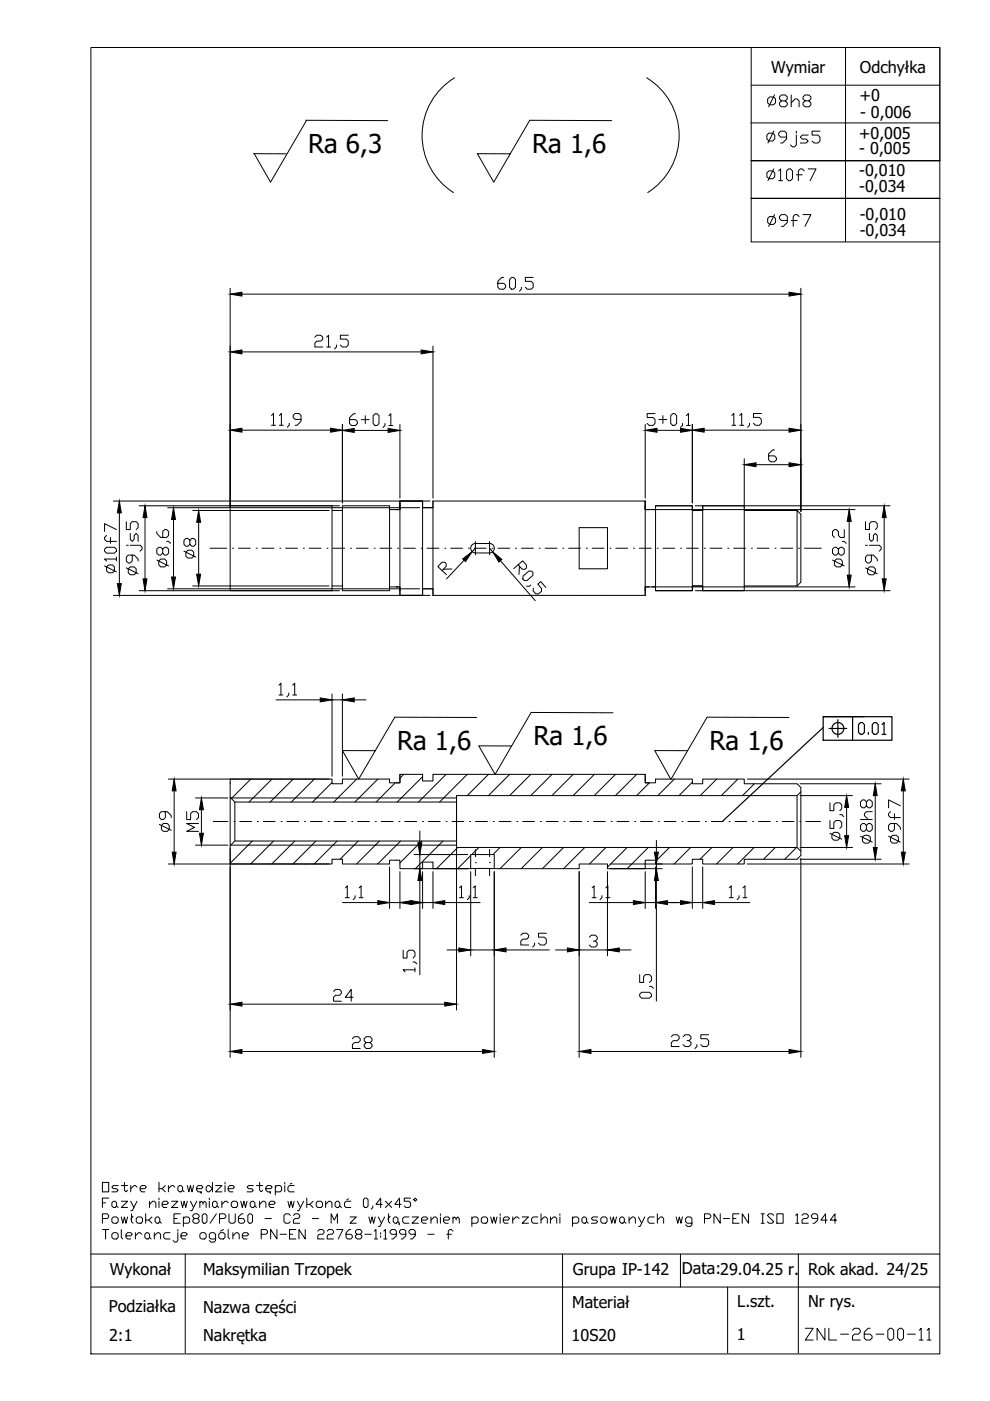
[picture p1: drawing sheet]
<svg xmlns="http://www.w3.org/2000/svg" width="210mm" height="297mm" viewBox="0 0 210 297" stroke-linecap="round" stroke-linejoin="round" font-family="sans-serif">
<!-- layer: tabelka -->
<path d="M159.3 10.1v16h40M159.3 18.1h40M179.3 10.1v32M159.3 34.1h40M159.3 42.1h40M19.3 272.9h180M19.3 265.9h180M39.3 265.9v21M119.3 265.9v21M144.3 265.9v7M154.3 272.9v14M169.3 265.9v21" fill="none" stroke="#000" stroke-width=".21"/>
<!-- layer: kontury -->
<path d="M19.3 10.1h180v277h-180z" fill="none" stroke="#000" stroke-width=".21"/>
<!-- layer: 0 -->
<g fill="none" stroke="#000" stroke-width=".21">
<path d="M199.3 10.1v24M159.3 26.1v25.2h40M179.3 42.1v9.2M64.8 107.2h-16v1M82.6 107.2v.8M84.8 107.2v.8h-2.2v16.4M100.8 115.2a1 1 0 0 0-1 1 1 1 0 0 0 1 1M103.8 115.2a1 1 0 0 1 1 1 1 1 0 0 1-1 1M122.8 111.9h6M136.8 107.2v.8h2.2v-.8M139 108v16.4M169.8 109l-.8-.8v16l.8-.8"/>
<path d="M48.8 124.2v1h16M82.6 124.5l2.2-.1v.8M82.6 124.5v.7M122.8 126.2h6M136.8 125.2v-.8h2.2v.8M64.8 165.2h-16v1M82.6 165.2v.8h2.2v-.8M136.8 165.2v.8h2.2v-.8M169 166.2l.8 .8M169.8 167.9l-.8 .8v11l.8 .8M48.8 182.2v1h16M82.6 183.2v-.8h2.2v.8"/>
<path d="M136.8 183.2v-.8h2.2v.8M169.8 181.4l-.8 .8"/>
</g>
<!-- layer: opis -->
<g fill="none" stroke="#000" stroke-width=".21">
<path d="M21.7 250.7h1.4v2h-1.4zM21.7 258.4h1l.4-.4v-.3l-.4-.3h-1v2M21.7 255h.7M23.1 254h-1.4v2M24 254.7h.4l.3 .3v.7l-.3 .3h-.4l-.3-.3v-.7zM24 258h.7l.4 .4v.6l-.4 .4h-.7l-.3-.4v-.6zM24.7 255.7l.4 .3M25.1 251.4h-1.1l-.3 .3 .3 .3h.7l.4 .4-.4 .3h-1M25.7 254.7h1.4l-1.4 1.3h1.4M25.7 258l.3 1.4 .4-1.4 .3 1.4 .4-1.4M25.7 251.4h1.4M26.4 250.7v1.7l.3 .3 .4-.3"/>
<path d="M27.7 251.4v1.3M27.7 254.7l.7 1.3M27.9 257.4v1.6l.3 .4M28.2 257.9l-.5 .6M29.1 251.7l-.4-.3h-.3l-.7 .6M29.1 254.7l-1.1 2h-.3M29.2 258h.7l.3 .4v.6l-.3 .4h-.7l-.3-.4v-.6zM29.7 252h1l.3-.3-.3-.3h-.7l-.3 .3v.7l.3 .3h.7M30.9 257.4v2M31.5 258.7l.7 .7M31.7 255.4l.7-.7h.3l.3 .3v1M31.7 254.7v1.3"/>
<path d="M32.2 258l-.7 .7h-.6M33.2 258h.3l.4 .4v.6l-.4 .4h-.3l-.3-.4v-.6zM33.7 250.7v2M33.7 254v.4M33.7 254.7v1.3M33.9 259l.3 .4M34.4 255.4h1l.3-.4-.3-.3h-.7l-.3 .3v.7l.3 .3h.7M34.4 252l.6 .7M35 251.4l-.6 .6h-.7M35.7 251.4v1.3M36.4 254.7h1.3l-1.3 1.3h1.3M36.9 258.4h.6"/>
<path d="M37 251.7l-.3-.3h-.3l-.7 .6M37.7 251.7l.3-.3h.4l.3 .3v.7l-.3 .3h-.4l-.3-.3zM38.2 257.4h-1.3v2h1.3M38.4 254.7l.3 1.3 .3-1.3 .4 1.3 .3-1.3M38.7 252.4l.3 .3M38.9 258.4l.3-.4h.7l.3 .4v.6l-.3 .4h-1M38.9 258v2M39.7 251.4l.3 1.3 .4-1.3 .3 1.3 .3-1.3M40.4 254.7l.6 1.3M41.2 258.4l-.3-.4v-.3l.3-.3h.7l.3 .3v.3l-.3 .4h-.7l-.3 .3v.3l.3 .4h.7l.3-.4v-.3l-.3-.3M41.7 252h1l.3-.3-.3-.3h-.7l-.3 .3v.7l.3 .3h.7l-.2 .2 .2 .1M41.7 254.7l-1 2h-.3"/>
<path d="M42.4 255l.3-.3 .3 .3v.4M42.4 254.7v1.3M43 255l.4-.3 .3 .3v1M43.2 257.4h.4l.3 .3v1.3l-.3 .4h-.4l-.3-.4v-1.3zM43.7 251.7l.3-.3h.4l.6 .6-.6 .7h-.4l-.3-.3zM44.4 254v.4M44.4 254.7v1.3M45 250.7v2M45.4 254.7h.3l.3 .3v.7l-.3 .3h-.3l-.4-.3v-.7zM45.7 251.4h1.3l-1.3 1.3h1.3M45.9 257.4l-1.4 2M46 255.7l.4 .3"/>
<path d="M46.5 258.4h1l.4-.4v-.3l-.4-.3h-1v2M47 254.7v1.3M47.7 250.7v.3M47.7 251.4v1.3M48.4 252h1l.3-.3-.3-.3h-.7l-.3 .3v.7l.3 .3h.7M48.4 255l-.4-.3h-.3l-.7 .7M48.5 257.4v1.6l.4 .4h.6l.4-.4v-1.6M49 255l.4-.3h.6l.4 .3v.7l-.4 .3h-.6l-.4-.3zM51 254.7l.4 1.3 .3-1.3 .3 1.3 .4-1.3M51.5 257.4h-.3l-.7 .6v1l.4 .4h.6l.4-.4v-.3l-.4-.3h-1M52.9 257.4h.3l.3 .3v1.3l-.3 .4h-.3l-.4-.4v-1.3zM53 255l.4-.3h.3l.3 .3v.7l-.3 .3h-.3l-.4-.3z"/>
<path d="M53.7 251.4h-1l-.3 .3 .3 .3h.7l.3 .4-.3 .3h-1M54 255.7l.4 .3M54.4 251.4h1.3M55 250.7v1.7l.4 .3 .3-.3M55 255.4l.7-.7h.3l.4 .3v1M55 254.7v1.3M56.2 258.4h1.3M56.4 252h1l.3-.3-.3-.3h-.7l-.3 .3v.7l.3 .3h.7l-.2 .2 .2 .1M57 255.4h1l.4-.4-.4-.3h-.6l-.4 .3v.7l.4 .3h.6M58.4 251.7l.3-.3h.7l.3 .3v.7l-.3 .3h-1M58.4 251.4v2M60.4 250.7v.3"/>
<path d="M60.4 251.4v1.3M61 254.7l.4 1.3 .3-1.3 .4 1.3 .3-1.3M61.5 257.7l-.3-.3h-.7l-.3 .3v1.3l.3 .4h.7l.3-.4M61.9 250.9l-.4 .1M62.2 257.7l.3-.3h.7l.3 .3v.3l-.3 .4h-.7l-.3 .3v.7h1.3M62.4 251.4h-1l-.4 .3v.7l.4 .3h1M63 254.7l.7 1.3M64.4 254.7l-1 2h-.4M65 254v2M65.7 255.4l.7 .6M66.2 258.4h1.3M66.4 254.7l-.7 .7h-.7"/>
<path d="M67.4 254.7h.6l.4 .3v.7l-.4 .3h-.6l-.4-.3v-.7zM69 255.4l.7-.7h.3l.4 .3v1M69 254.7v1.3M70.2 259.4v-2l.7 1.3 .6-1.3v2M71.4 254.7h.3l.3 .3v.7l-.3 .3h-.3l-.4-.3v-.7zM72 255.7l.4 .3M73.9 254.2l-.4 .2M74.2 258h1.3l-1.3 1.4h1.3M74.4 254.7h-1l-.4 .3v.7l.4 .3h1M77.4 254h.3l.3 .4v1.3l-.3 .3h-.3l-.4-.3v-1.3zM78.2 258l.3 1.4 .4-1.4 .3 1.4 .3-1.4M79 255.7v.3l-.3 .4"/>
<path d="M80.2 258l.7 1.4M81 255.4h-1.3l1-1.4v2M81.5 258l-1 2h-.3M81.7 254.7l1.3 1.3M82.4 257.4v1.6l.3 .4M82.7 257.9l-.5 .6M83 254.7l-1.3 1.3M83.4 258.4l.3-.4h.3l.4 .4v.6l-.4 .4h-.3l-.3-.4zM84.4 259l.3 .4-.2 .1 .2 .2M85 255.4h-1.3l1-1.4v2M86.7 258h-1l-.3 .4v.6l.3 .4h1M87 254h-1.3v.7h1l.3 .3v.7l-.3 .3h-.7l-.3-.3"/>
<path d="M87.4 258h1.3l-1.3 1.4h1.3M88 254l.4 .4-.4 .3-.3-.3zM89.4 258.7h1l.3-.3-.3-.4h-.7l-.3 .4v.6l.3 .4h.7M91.4 258.7l.6-.7h.4l.3 .4v1M91.4 258v1.4M93.4 257.4v.3M93.4 258v1.4M94 258.7h1l.4-.3-.4-.4h-.6l-.4 .4v.6l.4 .4h.6M96 258.4l.4-.4 .3 .4v.3M96 258v1.4M96.7 258.4l.3-.4 .4 .4v1M100 258.4l.4-.4h.6l.4 .4v.6l-.4 .4h-1"/>
<path d="M100 258v2M102.4 258h.6l.4 .4v.6l-.4 .4h-.6l-.4-.4v-.6zM104 258l.4 1.4 .3-1.4 .3 1.4 .4-1.4M106 257.4v.3M106 258v1.4M106.7 258.7h1l.3-.3-.3-.4h-.7l-.3 .4v.6l.3 .4h.7M108.7 258v1.4M110 258.4l-.3-.4h-.3l-.7 .7M110.7 258h1.3l-1.3 1.4h1.3M114 258h-1l-.3 .4v.6l.3 .4h1M114.7 258.7l.7-.7h.3l.3 .4v1M114.7 257.4v2"/>
<path d="M116.7 258.7l.7-.7h.3l.3 .4v1M116.7 258v1.4M118.7 257.4v.3M118.7 258v1.4M121.4 258.4l.3-.4h.7l.3 .4v.6l-.3 .4h-1M121.4 258v2M123.7 258h.3l.4 .4v.6l-.4 .4h-.3l-.3-.4v-.6zM124.4 259l.3 .4M126.7 258h-1l-.3 .4 .3 .3h.7l.3 .3-.3 .4h-1M127.7 258h.7l.3 .4v.6l-.3 .4h-.7l-.3-.4v-.6zM129.4 258l.3 1.4 .3-1.4 .4 1.4 .3-1.4M131.7 258h.3l.4 .4v.6l-.4 .4h-.3l-.3-.4v-.6z"/>
<path d="M132.4 259l.3 .4M133.4 258.7l.6-.7h.4l.3 .4v1M133.4 258v1.4M135.4 258l.6 1.4M136.7 258l-1 2h-.3M138.7 258h-1l-.3 .4v.6l.3 .4h1M139.4 258.7l.6-.7h.4l.3 .4v1M139.4 257.4v2M143.4 258l.3 1.4 .3-1.4 .4 1.4 .3-1.4M146.7 259.4h-1l-.3-.4v-.6l.3-.4h.7l.3 .4v1.3l-.3 .3h-.7l-.3-.3M149.4 258.4h1l.3-.4v-.3l-.3-.3h-1v2M152.7 257.4v2l-1.3-2v2"/>
<path d="M153.4 258.4h1.3M155.4 258.4h.6M156.7 257.4h-1.3v2h1.3M158.7 257.4v2l-1.3-2v2M161.4 259.4h.6M161.4 257.4h.6M161.7 257.4v2M164 257.7l-.3-.3h-.7l-.3 .3 1.3 1.3-.3 .4h-.7l-.3-.4M164.7 257.4h1.3v2h-1.3zM168.7 257.7l.3-.3v2M168.7 259.4h.7M170 257.7l.4-.3h.6l.4 .3v.3l-.4 .4h-.6l-.4 .3v.7h1.4"/>
<path d="M173.4 258.4h-1l-.4-.4v-.3l.4-.3h.6l.4 .3v1l-.7 .7h-.3M175.4 258.7h-1.4l1-1.3v2M177.4 258.7h-1.4l1-1.3v2M21.7 260.7h1.4M22.4 260.7v2M24 261.4h.7l.4 .3v.7l-.4 .3h-.7l-.3-.3v-.7zM25.7 260.7v1.7l.3 .3M26.7 262h1l.3-.3-.3-.3h-.6l-.4 .3v.7l.4 .3h.6M28.7 261.4v1.3M30 261.7l-.3-.3h-.3l-.7 .6M31 261.4h.4l.3 .3v.7l-.3 .3h-.4l-.3-.3v-.7zM31.7 262.4l.3 .3"/>
<path d="M32.7 262l.7-.6h.3l.3 .3v1M32.7 261.4v1.3M36 261.4h-1l-.3 .3v.7l.3 .3h1M37.7 261.4v1.6l-.3 .4h-.4l-.3-.4M37.7 260.7v.3M38.4 262h1l.3-.3-.3-.3h-.7l-.3 .3v.7l.3 .3h.7M42.4 261.7l.3-.3h.7l.3 .3v.7l-.3 .3h-.7l-.3-.3zM45.7 262.7h-1l-.3-.3v-.7l.3-.3h.7l.3 .3v1.3l-.3 .4h-.7l-.3-.4M46.4 261.7l.3-.3h.7l.3 .3v.7l-.3 .3h-.7l-.3-.3zM47.4 260.7l-.7 .3M48.4 260.7v1.7l.3 .3M49.4 262l.6-.6h.4l.3 .3v1"/>
<path d="M49.4 261.4v1.3M51.4 262h1l.3-.3-.3-.3h-.7l-.3 .3v.7l.3 .3h.7M55.4 261.7h1l.3-.3v-.4l-.3-.3h-1v2M58.7 260.7v2l-1.3-2v2M59.4 261.7h1.3M61.4 261.7h.7M62.7 260.7h-1.3v2h1.3M64.7 260.7v2l-1.3-2v2M67.4 261l.3-.3h.7l.3 .3v.4l-.3 .3h-.7l-.3 .3v.7h1.3M69.4 261l.3-.3h.7l.3 .3v.4l-.3 .3h-.7l-.3 .3v.7h1.3M71.4 260.7h1.3l-1 2M74.4 260.7h-.4l-.6 .7v1l.3 .3h.7l.3-.3v-.4l-.3-.3h-1"/>
<path d="M75.7 261.7l-.3-.3v-.4l.3-.3h.7l.3 .3v.4l-.3 .3h-.7l-.3 .3v.4l.3 .3h.7l.3-.3v-.4l-.3-.3M77.4 261.7h1.3M79.4 261l.3-.3v2M79.4 262.7h.6M80.7 261.4v.3M80.7 262v.4M81.4 261l.3-.3v2M81.4 262.7h.6M84 261.7h-1l-.3-.3v-.4l.3-.3h.7l.3 .3v1l-.6 .7h-.4M86 261.7h-1l-.3-.3v-.4l.3-.3h.7l.3 .3v1l-.6 .7h-.4M88 261.7h-1l-.3-.3v-.4l.3-.3h.7l.3 .3v1l-.6 .7h-.4M90.7 261.7h1.3"/>
<path d="M94.7 261.7h1M96 261l-.3-.3h-.3l-.4 .3v1.7"/>
</g>
<!-- layer: wymiary -->
<g fill="none" stroke="#000" stroke-width=".21">
<path d="M96.4 16.5a14.3 14.3 0 0 0-.3 24.3M137.1 16.5a14.3 14.3 0 0 1 .2 24.3M53.7 32.6h7M64.8 25.5l17.4 .1M65 25.5l-7.6 13.1-3.5-6M129.7 25.6l-17.4-.1-7.6 13.1-3.5-6h7M48.8 61.1v46.5M51.3 62.4h116M51.3 74.6h38M91.8 73.4v32.2M169.8 61.1v47.3M51.3 91.2h18.8"/>
<path d="M57.6 88.1l.4-.4v2.5M57.6 90.2h.8M59.2 88.1l.5-.4v2.5M59.2 90.2h.9M61.3 89.7v.5l-.4 .4M63.8 88.9h-1.2l-.4-.4v-.4l.4-.4h.8l.4 .4v1.2l-.8 .9h-.4M72.6 90v16.6M84.8 90v15.6M136.8 90v15.6M146.8 90v16.6M149.3 91.2h18M155.2 88.1l.4-.4v2.5"/>
<path d="M155.2 90.2h.8M156.8 88.1l.5-.4v2.5M156.8 90.2h.9M157.8 97.3v10.3M158.9 89.7v.5l-.4 .4M160.3 98.5h7M161.4 87.7h-1.6v.8h1.2l.4 .4v.8l-.4 .5h-.8l-.4-.5M164.2 95.4h-.4l-.8 .8v1.3l.4 .4h.8l.4-.4v-.4l-.4-.4h-1.2M24 106.2h67.2M25.3 108.7v15M29.5 107.2h42.5M30.7 109.7v13"/>
<path d="M35.5 107.6h53.5M36.8 110.1v12.2M39 116.9l2.5 1.2M39.4 117.1l.4-.4h.9l.4 .4v.8l-.4 .4h-.9l-.4-.4zM40.2 114.6l.5-.5h.4l.4 .5v.8l-.4 .4h-.4l-.5-.4v-.8l-.4-.5h-.4l-.4 .5v.8l.4 .4h.4l.4-.4M40.9 108.2h28.9M42.1 110.7v11M98.4 118.8l-3.7 3.9M100.8 116.2l-.7 .8M103.8 116.2l.7 .8M106.1 118.9l7.4 8.5M109.9 119.7l.8 1h.6l.3-.3v-.5l-.8-1-1.9 1.7"/>
<path d="M138.2 108h43.1M147.4 107.2h41.3M180 110.5v11.4M187.5 109.7v13M24 126.2h67.2M29.5 125.2h42.5M35.5 124.8h53.5M40.9 124.2h28.9M93.7 121l.9-.9v-.6l-.3-.3h-.6l-.9 .9 1.9 1.7M95.8 120.6l-1.8 .1M110.2 120l-.2 1.8M110.9 122.2l1.2-1.1h.6l.3 .3v.6l-1.3 1.1h-.6l-.3-.3z"/>
<path d="M112.5 124l-.3 .3h-.6M115.7 124.6l-1.1-1.3-.6 .6 .8 .9v.6l-.6 .5h-.6l-.6-.6 .1-.6M138.2 124.4h43.1M147.4 125.2h41.3M58.5 148.4h9.4M59.2 145.3l.4-.4v2.4M59.2 147.3h.8M61.2 146.9v.4l-.4 .5M62.1 145.3l.4-.4v2.4M62.1 147.3h.8M70.4 147.1v17.5M70.4 148.4h2.2"/>
<path d="M72.6 147.1v17.5M75.1 148.4h2.5M101.1 152.1h-17.4l-7.6 13.1-3.5-6.1 7 .1M130 151.1h-17.4l-7.6 13.1-3.5-6.1 7 .1M145.8 159.2l-7-.1 3.4 6.1M167.3 152.1h-17.4l-7.6 13.1M33.8 174.8l2.5 1.3M34.2 175l.4-.4h.9l.4 .4v.8l-.4 .5h-.9l-.4-.5zM35.1 172.1v1.2l-.5 .5h-.4l-.4-.5v-.8l.4-.4h1.3l.8 .8v.4M35.7 165.2h34.1M36.9 167.7v13M41.5 179.2h6.8"/>
<path d="M41.5 169.2h6.8M48.8 179.9v44.3M89 176.2v2.5M96.8 179.9v34.3M139.2 178.2v2.5M158.4 165.2h34.4M169.6 166.2h17.2M169.6 179.7h11.2M169.6 168.7h11.2M185.6 168.7v11M191.5 167.7v13M35.7 183.2h34.1"/>
<path d="M72.6 191.4h7.5M73.2 188.2l.4-.4v2.5M73.2 190.3h.9M75.3 189.9v.4l-.4 .4M76.1 188.2l.5-.4v2.5M76.1 190.3h.9M82.6 183.8v8.8M82.6 191.4h4.5M84.8 184.8v7.8M87.3 191.4h4.5M87.8 184.2h11.4M87.8 181.2h11.4"/>
<path d="M89 181.2v3M89 186.7v20M89.6 184.8v7.8M91.8 184.8v7.8M94.3 191.4h7.5M97.4 188.2l.4-.4v2.5M97.4 190.3h.9M99.5 189.9v.4l-.4 .4M99.8 184.8v17.9M100.3 188.2l.5-.4v2.5M100.3 190.3h.9M104.8 184.8v39.4"/>
<path d="M122.8 184.8v39.4M124.9 191.4h9.4M125 198.7l.4-.4h.8l.4 .4v.4l-.4 .4h-.4M125.6 188.2l.4-.4v2.5M125.6 190.3h.8M126.2 199.5l.4 .4v.5l-.4 .4h-.8l-.4-.4M127.6 189.9v.4l-.4 .4M128.5 188.2l.4-.4v2.5M128.5 190.3h.8M128.8 184.8v17.9M129.4 184.2h11M129.4 183.2h11"/>
<path d="M136.8 191.4h2.2M136.8 184.8v7.8M139 183.8v8.8M139.2 183.2v1M139.2 186.7v25.6M141.5 191.4h2.8M146.8 183.8v8.8M146.8 191.4h2.2M149 183.8v8.8M151.5 191.4h7.5M154.6 188.2l.4-.4v2.5M154.6 190.3h.9"/>
<path d="M156.7 189.9v.4l-.4 .4M157.5 188.2l.5-.4v2.5M157.5 190.3h.9M158.4 183.2h34.4M169.6 182.2h17.2M169.8 182v42.2M51.3 212.9h43M94.8 201.4h2.5M99.8 201.4h5M117.8 201.4h2.5M122.8 201.4h6M131.3 201.4h2.5"/>
<path d="M51.3 222.9h51M125.3 222.9h42"/>
</g>
<!-- layer: Hatch (ANSI) -->
<g fill="none" stroke="#000" stroke-width=".21">
<path d="M53.2 165.2l-4.1 4.1M53.5 178.3l-4.7 4.7M57.7 165.2l-4.9 4.8M58 178.3l-4.9 4.9M62.2 165.2l-4.9 4.8M62.5 178.3l-4.9 4.9M66.6 165.2l-4.8 4.8M67 178.3l-4.9 4.9M70.4 165.9l-4.1 4.1M71.5 178.3l-4.9 4.9M75.6 165.2l-4.8 4.8M76 178.3l-3.9 3.9"/>
<path d="M80.1 165.2l-4.9 4.8M80.5 178.3l-4.9 4.9M83.8 166l-4.1 4M84.9 178.3l-4.8 4.9M85.6 164.2l-.8 .8M89.4 178.3l-4.6 4.7M89.6 164.7l-5.4 5.3M93.9 178.3l-5.8 5.9M94.6 164.2l-5.9 5.8M97 179.7l-4.5 4.5M99.1 164.2l-5.9 5.8M101.5 179.7l-1.5 1.5"/>
<path d="M103.6 164.2l-4.5 4.5M106 179.7l-1.5 1.5M108.1 164.2l-4.5 4.5M110.5 179.7l-4.5 4.5M112.5 164.2l-4.5 4.5M115 179.7l-4.5 4.5M117 164.2l-4.5 4.5M119.5 179.7l-4.5 4.5M121.5 164.2l-4.5 4.5M124 179.7l-4.5 4.5M126 164.2l-4.5 4.5M128.5 179.7l-3.5 3.5"/>
<path d="M130.5 164.2l-4.5 4.5M133 179.7l-4.2 4.2M135 164.2l-4.5 4.5M137.5 179.7l-4.5 4.5M137.7 166l-2.7 2.7M141.9 179.7l-2.9 2.9M143 165.2l-3.5 3.5M146.4 179.7l-3.5 3.5M146.8 165.8l-2.8 2.9M150.9 179.7l-2.5 2.5M152 165.2l-3.5 3.5M155.4 179.7l-3.5 3.5"/>
<path d="M156.4 165.2l-3.5 3.5M159.9 179.7l-3.5 3.5M159.9 166.2l-2.5 2.5M164.4 179.7l-2.5 2.5M168.9 179.7l-2.5 2.5M99.8 181.4l-2.8 2.8"/>
</g>
<!-- layer: Visible (ANSI) -->
<g fill="none" stroke="#000" stroke-width=".21">
<path d="M48.8 108.2v16M64.8 107.2h5.6v18h-5.6M70.4 108.2h2.2M82.6 107.2h-10v18h10M84.8 106.2h4.8v20h-4.8zM89.6 107.6h2.2M91.8 106.2v1.4h-2.2v-1.4h-4.8v1M91.8 106.2v20M91.8 106.2h45v20h-8M100.8 115.2h3M100.8 117.2h3M122.8 111.9v8.7h6v-8.7"/>
<path d="M146.8 108.2h2.2M149 107.2v1h-2.2v-1h-7.8h7.8v18h-7.8h7.8v-1h2.2v1M149 107.2h8.8v18h-8.8M149 107.2v18M157.8 108.2h11.2M169.8 109v14.4M70.4 124.2h2.2M84.8 125.2v1h4.8v-1.4h2.2v1.4M89.6 124.8h2.2M91.8 126.2h31M146.8 124.2h2.2M157.8 124.2h11.2"/>
<path d="M48.8 166.2v2.8l1 1h47v-1.3h72.2M48.8 169v10.3M49.8 170v8.3M64.8 165.2h5.6v1h2.2v-1h10M84.8 164.2v1v-1h4.8v1.4h2.2v-1.4h45v1v-1M96.8 169.2v10M139 165.2h7.8v1h2.2v-1h8.8v1h11.2M169 179.7h-72.2v-1.4h-47l-1 1v2.9M169.8 167v14.4M64.8 183.2h5.6v-1h2.2v1h10M84.8 183.2v1h4.8v-1.4h2.2v1.4h8v-3h5v3h18v-1h6v1h8v-1M99.8 184.2h5"/>
<path d="M169 182.2h-11.2v1h-8.8v-1h-2.2v1h-7.8"/>
</g>
<!-- layer: Hidden Narrow (ANSI) -->
<path d="M48.9 179.2h47.9M48.9 169.2h47.9" fill="none" stroke="#000" stroke-width=".21"/>
<!-- layer: osie -->
<g fill="none" stroke="#000" stroke-width=".21">
<path d="M44.5 116.2h3.6M49.3 116.2h.1M50.6 116.2h2.5M54.3 116.2h.1M55.6 116.2h2.5M59.3 116.2h.1M60.6 116.2h2.5M64.3 116.2h.1M65.6 116.2h2.5M69.3 116.2h.1M70.6 116.2h2.5M74.3 116.2h.1"/>
<path d="M75.6 116.2h2.5M79.3 116.2h.1M80.6 116.2h2.5M84.3 116.2h.1M85.6 116.2h2.5M89.3 116.2h.1M90.6 116.2h2.5M94.3 116.2h.1M95.6 116.2h2.5M99.3 116.2h.1M100.6 116.2h2.5M100.8 114.8v2.8"/>
<path d="M103.8 114.8v2.8M104.3 116.2h.1M105.6 116.2h2.5M109.3 116.2h.1M110.6 116.2h2.5M114.3 116.2h.1M115.6 116.2h2.5M119.3 116.2h.1M120.6 116.2h2.5M124.3 116.2h.1M125.6 116.2h2.5M129.3 116.2h.1"/>
<path d="M130.6 116.2h2.5M134.3 116.2h.1M135.6 116.2h2.5M139.3 116.2h.1M140.6 116.2h2.5M144.3 116.2h.1M145.6 116.2h2.5M149.3 116.2h.1M150.6 116.2h2.5M154.3 116.2h.1M155.6 116.2h2.5M159.3 116.2h.1"/>
<path d="M160.6 116.2h2.5M164.3 116.2h.1M165.6 116.2h2.5M169.3 116.2h.1M170.6 116.2h3.5M45.2 174.2h3.1M49.6 174.2h.1M50.8 174.2h2.5M54.6 174.2h.1M55.8 174.2h2.5M59.6 174.2h.1M60.8 174.2h2.5"/>
<path d="M64.6 174.2h.1M65.8 174.2h2.5M69.6 174.2h.1M70.8 174.2h2.5M74.6 174.2h.1M75.8 174.2h2.5M79.6 174.2h.1M80.8 174.2h2.5M84.6 174.2h.1M85.8 174.2h2.5M89.6 174.2h.1M90.8 174.2h2.5"/>
<path d="M94.6 174.2h.1M95.8 174.2h2.5M99.6 174.2h.1M100.8 174.2h2.5M104.6 174.2h.1M105.8 174.2h2.5M109.6 174.2h.1M110.8 174.2h2.5M114.6 174.2h.1M115.8 174.2h2.5M119.6 174.2h.1M120.8 174.2h2.5"/>
<path d="M124.6 174.2h.1M125.8 174.2h2.5M129.6 174.2h.1M130.8 174.2h2.5M134.6 174.2h.1M135.8 174.2h2.5M139.6 174.2h.1M140.8 174.2h2.5M144.6 174.2h.1M145.8 174.2h2.5M149.6 174.2h.1M150.8 174.2h2.5"/>
<path d="M154.6 174.2h.1M155.8 174.2h2.5M159.6 174.2h.1M160.8 174.2h2.5M164.6 174.2h.1M165.8 174.2h2.5M169.6 174.2h.1M170.8 174.2h3.2M100.8 182.9h.1M100.8 180.1v1.6M100.8 184.2v1.5M103.8 182.9h.1"/>
<path d="M103.8 180.1v1.5M103.8 184.1v1.6"/>
</g>
<!-- layer: wymiary -->
<g fill="#000" stroke="#000" stroke-width=".21">
<path d="M48.8 62.4l2.5-.4v.8zM48.8 74.6l2.5-.4v.8zM89.3 74.2l2.5 .4-2.5 .4zM167.3 62l2.5 .4-2.5 .4zM48.8 91.2l2.5-.4v.8zM70.1 90.8l2.5 .4-2.5 .4zM146.8 91.2l2.5-.4v.8zM157.8 98.5l2.5-.4v.9zM167.3 98.1l2.5 .4-2.5 .5zM167.3 90.8l2.5 .4-2.5 .4zM25.3 106.2l.4 2.5h-.8zM30.7 107.2l.5 2.5h-.9z"/>
<path d="M36.8 107.6l.4 2.5h-.8zM42.1 108.2l.4 2.5h-.8zM98.1 118.5l2-1.5-1.4 2.1zM104.5 117l1.9 1.6-.6 .6zM180 108l.5 2.5h-.9zM187.5 107.2l.4 2.5h-.9zM24.9 123.7h.8l-.4 2.5zM36.4 122.3h.8l-.4 2.5zM41.7 121.7h.8l-.4 2.5zM179.6 121.9h.9l-.5 2.5zM67.9 148l2.5 .4-2.5 .4zM72.6 148.4l2.5-.4v.8z"/>
<path d="M36.9 165.2l.4 2.5h-.8zM88.6 178.7h.8l-.4 2.5zM185.6 166.2l.4 2.5h-.8zM185.2 179.7h.8l-.4 2.5zM191.5 165.2l.4 2.5h-.8zM36.5 180.7h.8l-.4 2.5zM80.1 191l2.5 .4-2.5 .4zM87.1 191l2.5 .4-2.5 .4zM84.8 191.4l2.5-.4v.8zM89 184.2l.4 2.5h-.8zM91.8 191.4l2.5-.4v.8zM134.3 191l2.5 .4-2.5 .4z"/>
<path d="M138.7 180.7h.9l-.4 2.5zM139.2 184.2l.4 2.5h-.9zM139 191.4l2.5-.4v.8zM144.3 191l2.5 .4-2.5 .4zM149 191.4l2.5-.4v.8zM191.1 180.7h.8l-.4 2.5zM48.8 212.9l2.5-.4v.8zM94.3 212.5l2.5 .4-2.5 .4zM97.3 201l2.5 .4-2.5 .4zM104.8 201.4l2.5-.4v.8zM120.3 201l2.5 .4-2.5 .4zM128.8 201.4l2.5-.4v.8z"/>
<path d="M48.8 222.9l2.5-.4v.8zM102.3 222.5l2.5 .4-2.5 .4zM122.8 222.9l2.5-.4v.8zM167.3 222.5l2.5 .4-2.5 .4z"/>
</g>
<g fill="none" stroke="#000" stroke-width=".25">
<path d="M174.5 152h14.6v4.9h-14.6zM174.5 152h8.7M174.5 154.2l-21.4 20M175.8 154.4h3.7M177.7 152.6v3.7M180.8 152v4.9M182 153.6l.4-.4h.5l.4 .4v1.7l-.4 .4h-.5l-.4-.4zM184.1 155.3v.4M185.4 153.2h.4l.4 .4v1.7l-.4 .4h-.4l-.5-.4v-1.7zM187 153.6l.4-.4v2.5M187 155.7h.9"/>
<circle cx="177.7" cy="154.4" r="1.25"/>
</g>
<g font-size="7.1">
<text x="161.2" y="32.5">9js5</text>
<text x="31" y="123.1" transform="rotate(-90 31 123.1)">9js5</text>
</g>
<g font-size="6.6">
<text x="104.4" y="63.1">60,5</text>
<text x="187.7" y="123.1" transform="rotate(-90 187.7 123.1)">9js5</text>
<text x="179.9" y="179.2" transform="rotate(-90 179.9 179.2)">5,5</text>
<text x="109.4" y="202.1">2,5</text>
<text x="141.1" y="223.7">23,5</text>
</g>
<g font-size="6.2">
<text x="161.6" y="49.4">9f7</text>
<text x="65.6" y="75.1">21,5</text>
<text x="73" y="91.7">6+0,1</text>
<text x="135.8" y="91.7">5+0,1</text>
<text x="37" y="121.4" transform="rotate(-90 37 121.4)">8,6</text>
<text x="180.3" y="121.4" transform="rotate(-90 180.3 121.4)">8,2</text>
<text x="89.3" y="207.4" transform="rotate(-90 89.3 207.4)">1,5</text>
<text x="139.3" y="212.7" transform="rotate(-90 139.3 212.7)">0,5</text>
</g>
<g font-size="5.7">
<text x="161.6" y="24">8h8</text>
<text x="161.2" y="39.5">10f7</text>
<text x="25.4" y="122.8" transform="rotate(-90 25.4 122.8)">10f7</text>
<text x="43" y="177.4" transform="rotate(-90 43 177.4)">M5</text>
<text x="185.9" y="179.9" transform="rotate(-90 185.9 179.9)">8h8</text>
<text x="191.9" y="179.9" transform="rotate(-90 191.9 179.9)">9f7</text>
<text x="69.5" y="213.4">24</text>
<text x="73.4" y="223.7">28</text>
<text x="169.3" y="285.4">ZNL-26-00-11</text>
</g>
<g font-size="5.5">
<text x="65.3" y="32.4">Ra 6,3</text>
<text x="112.8" y="32.4">Ra 1,6</text>
<text x="84.2" y="158.9">Ra 1,6</text>
<text x="113.1" y="157.9">Ra 1,6</text>
<text x="150.4" y="158.9">Ra 1,6</text>
</g>
<g font-size="3.4">
<text x="163.5" y="15.4">Wymiar</text>
<text x="182.3" y="15.5">Odchyłka</text>
<text x="182.2" y="21.3">+0</text>
<text x="182.1" y="29.4">+0,005</text>
<text x="182.3" y="25">- 0,006</text>
<text x="182.2" y="32.7">- 0,005</text>
<text x="182.2" y="37.4">-0,010</text>
<text x="182.2" y="40.7">-0,034</text>
<text x="182.3" y="46.6">-0,010</text>
<text x="182.3" y="50">-0,034</text>
<text x="23.3" y="270.3">Wykonał</text>
<text x="43.1" y="270.3">Maksymilian Trzopek</text>
<text x="121.5" y="270.2">Grupa IP-142</text>
<text x="144.6" y="270.2">Data:29.04.25 r.</text>
<text x="171.3" y="270.3">Rok akad. 24/25</text>
<text x="23.1" y="278.3">Podziałka</text>
<text x="43.1" y="278.5">Nazwa części</text>
<text x="121.3" y="277.3">Materiał</text>
<text x="156.3" y="277.2">L.szt.</text>
<text x="171.3" y="277.2">Nr rys.</text>
<text x="23.1" y="284.2">2:1</text>
<text x="43.1" y="284.3">Nakrętka</text>
<text x="121.2" y="284.2">10S20</text>
<text x="156.2" y="284.2">1</text>
</g>
</svg>
